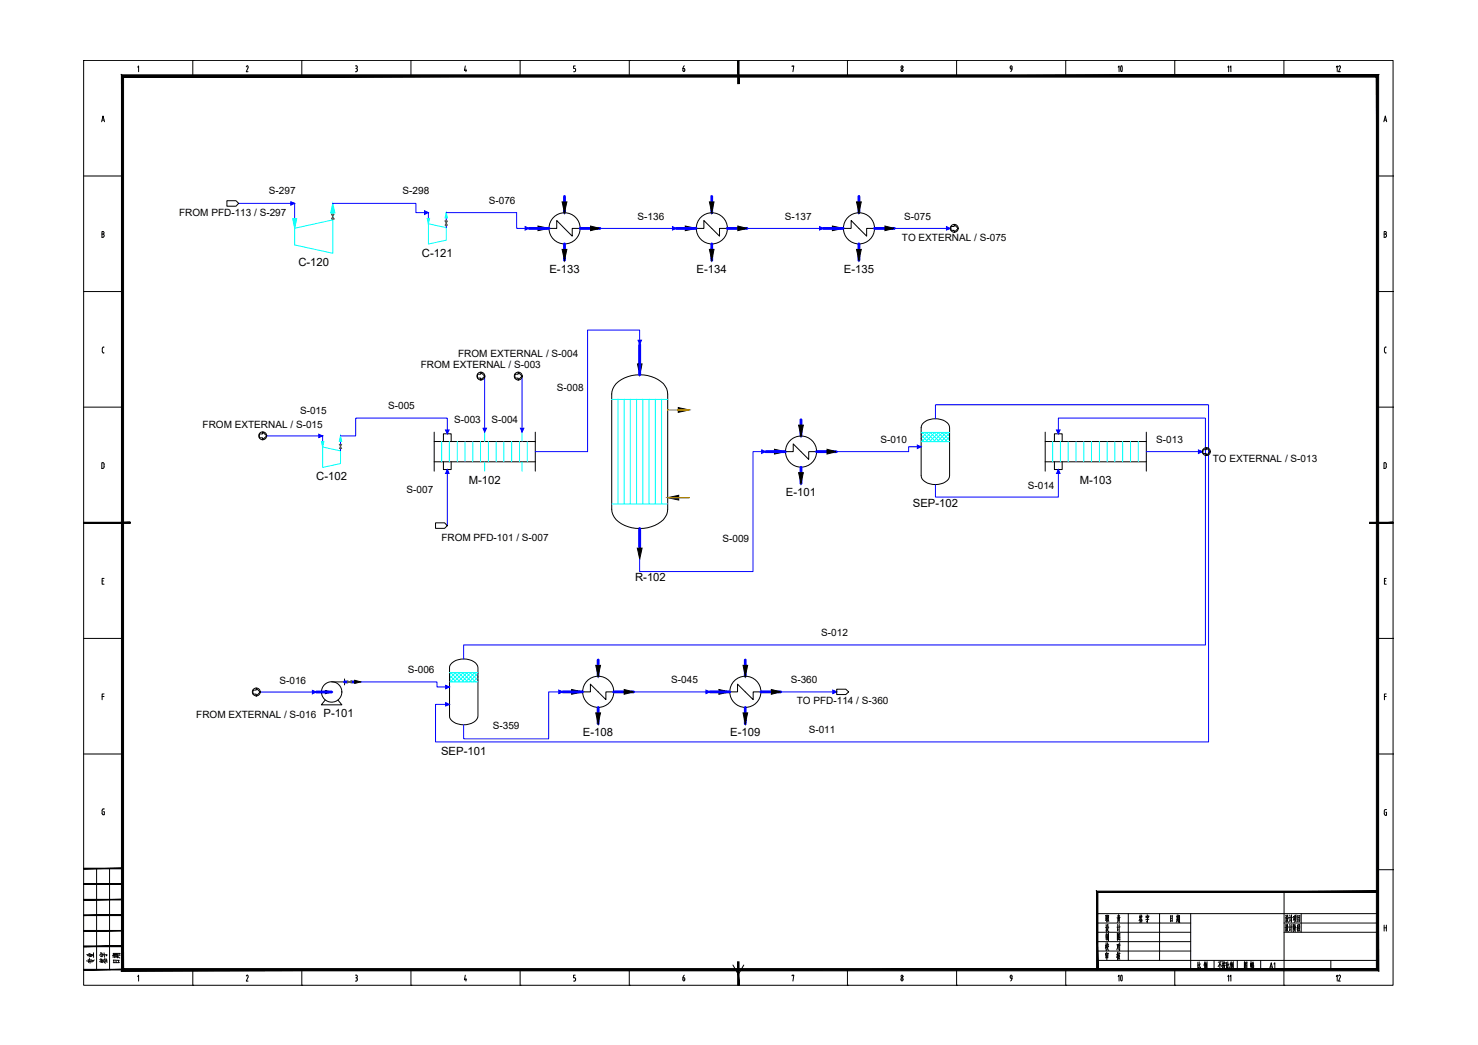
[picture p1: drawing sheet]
<svg xmlns="http://www.w3.org/2000/svg" width="420mm" height="297mm" viewBox="0 0 420 297" stroke-linecap="round" stroke-linejoin="round" font-family="sans-serif">
<g fill="none" stroke="#000" stroke-width=".28">
<path d="M23.8 17.2h372.2v262.9h-372.2zM39.1 19.1l.3-.4v1.7M54.8 17.2h.1M54.8 17.2v4.4M70.3 18.7l.3 .4-.6 1.3h.5M70.3 18.7l-.3 .3M85.8 17.2h.1M85.8 17.2v4.4M101 18.7h.3M101.2 19.5h.1M101.3 18.7l.3 .4-.3 .3M101.3 19.5l.2 .1v.4"/>
<path d="M101.6 20l-.3 .3M116.8 17.2h.1M116.8 17.2v4.4M132.3 18.7l-.3 1.3h.7M132.4 19.6v.8M147.9 17.2h.1M147.9 17.2v4.4M163.4 19.5l.2 .3M163.5 18.7h-.4v.8h.3M163.6 19.8v.2M163.6 20l-.2 .3M178.9 17.2h.1"/>
<path d="M178.9 17.2v4.4M194.1 20l.3 .3 .3-.3M194.4 19.5h-.3v.5M194.4 19.5l.3 .2-.1 .3M194.5 18.7l-.3 .7M209.9 17.2h.1M225.2 18.9v-.2h.5l-.3 1.7M240.9 17.2h.1M240.9 17.2v4.4M256.1 20l.3 .3 .3-.3M271.9 17.2h.1M271.9 17.2v4.4"/>
<path d="M287.7 19.6l-.4 .7M287.7 19.1v.5h-.3M287.7 19.1l-.1-.4a.46 .46 0 0 0-.4 .4 .46 .46 0 0 0 .3 .5M303 17.2h.1M303 17.2v4.4M334 17.2h.1M334 17.2v4.4M365 17.2h.1M365 17.2v4.4M28.9 34.6l.4-1.6 .4 1.6M29 34.1h.6M101 20.4h.3"/>
<path d="M163.1 20.4h.3M256.1 20l.3-.5 .3 .5M393.4 34.6l.4-1.6 .4 1.6M393.5 34.1h.6M23.8 50h11M391.6 50h4.4M396 50h.1M29 65.8l.5 .2v.4l-.2 .1 .3 .5-.1 .4-.5 .1zM29 66.5h.3M393.5 66.5h.3M393.8 65.8h-.3v1.7h.3M393.8 65.8l.3 .4-.3 .3 .4 .5-.4 .4"/>
<path d="M23.8 82.9h11M29.1 99.1v.8M29.1 99.9l.1 .4h.4M29.6 98.7h-.4l-.1 .4M391.6 82.9h4.4M394.1 98.7h-.4l-.1 .4v1l.5 .2M396 82.9h.1M23.8 115.7h11M391.6 115.7h4.4M396 115.7h.1M29.2 131.5h-.3v1.7h.3M29.3 131.5l.3 .5"/>
<path d="M29.6 132v.7M29.6 132.6l-.3 .5M394.1 132v.7M394.1 132.6l-.4 .5M394.1 132l-.2-.4-.5-.1v1.7h.3M396 148.6h.1M29 165.1h.4M29.6 164.4h-.6v1.7h.6M393.6 165.1h.3M394.1 164.4h-.5v1.7h.5M23.8 181.5h11M29 198h.6"/>
<path d="M29.6 197.3h-.6v1.6M391.6 181.5h4.4M393.6 198h.5M394.1 197.3h-.5v1.6M396 181.5h.1M23.8 214.3h11M391.6 214.3h4.4M396 214.3h.1M29.4 230.7h.3v.9l-.5-.1-.2-.4M29.7 229.9l-.6 .3-.1 1M393.5 231.3l.3 .4M393.8 230.1h.4"/>
<path d="M393.8 230.1l-.2 .2-.1 1M393.9 230.9h.3v.9h-.4M27.5 246.9v28.7M31.1 246.9v28.7M311.9 259.7h79.7M320.7 259.7v13.3M326.1 260l.1 .3M329.6 259.7v13.3M338.5 259.7v15.9M365 253.5v26.6M369.9 259.7v5.3M391.6 247.2h4.4"/>
<path d="M396 247.2h.1M39.1 277.6l.3-.4v1.7M54.8 275.6v4.5M70 277.4l.4-.2 .1 .5M70.5 277.8l-.5 1.1h.5M85.8 275.6v4.5M101 277.2h.3M101 278.9h.3M101.2 277.9h.1M101.3 277.2l.3 .3-.3 .4M101.3 277.9l.2 .2v.4M101.6 278.5l-.3 .3"/>
<path d="M116.8 275.6v4.5M132.3 277.2l-.3 1.3h.7M132.4 278.1v.8M147.9 275.6v4.5M163.1 278.9h.3M163.4 277.9l.2 .4M163.5 277.2h-.4v.7h.3M163.6 278.3v.2M163.6 278.5l-.2 .3M178.9 275.6v4.5M194.1 278.5l.3 .3 .3-.3M194.1 277.9v.6"/>
<path d="M194.1 277.9h.3M194.4 277.9l.3 .4M194.5 277.2l-.3 .7M194.6 278.3v.2M208.4 274.3l1.5 2.7 1.5-2.7M225.2 277.4v-.2h.5l-.3 1.7M240.9 275.6v4.5M256.1 278.5l.3-.6 .3 .6M256.1 278.5l.3 .3 .3-.3M271.9 275.6v4.5M287.2 277.5l.3-.3 .2 .3M287.2 277.6l.3 .5"/>
<path d="M287.7 278.1l-.4 .7M287.7 277.6v.5h-.3M303 275.6v4.5M311.9 273h79.7M311.9 262.4h26.6M311.9 265h26.6M311.9 267.7h26.6M311.9 270.3h26.6M324 261.6l.1 .3M324.1 260l-.2 .9M324.1 260.5l.1 .3M324.2 261.5l.1 .4"/>
<path d="M324.3 260.8l.5 .8M324.3 260.7l-.5 1M324.3 260.4l-.3 .1M324.4 261.3h-.4M324.5 260.1l-.2 .6M324.5 260.5l.1 .3M324.5 261.5l-.1 .6M324.6 262l-.6 .2M324.7 260.4l-.3 .1M325.8 260.3v.5M326.2 261v1.2l-.2-.3M326.3 260.8h-.4"/>
<path d="M326.4 260.7l-.2 .4M326.6 260.3l-.1 .5M326.6 260.4l-.8 .1M326.6 261.3l-.9 .1M332.8 260.3v1.7M333.1 261l-.3 .1M333.2 260.3l-.4 .1M333.2 261.7l-.4 .1M333.3 260.3l-.1 1.6M334 275.6v4.5M334.6 260.1v1.3M334.6 261.6l-.2 .5"/>
<path d="M334.8 261.6l.1 .3M334.8 260.8h-.2M334.8 261.1h-.2M334.9 260l-.1 1.4M335 260.4l-.5 .1M335 261.4l-.6 .1M335.1 260.2l-.1 2M335.3 260.7l-.2 .1M335.3 261.2l-.2 .1M335.3 260.2v2l-.1-.2M335.3 260.3h-.2M340.5 273.5v1.7"/>
<path d="M340.8 274.9l-.4 .5M340.8 274.2l-.3 .2M340.9 273.4v1.8l.2 .2h.2v-.5M341.2 274l-.3 .6M342.5 273.8v1.7M342.5 273.3l-.2 1.1M342.6 274.4l.1 .3M342.7 273.7l-.2 .9M342.8 274.1l-.2 1.2M342.8 274.1h-.2M342.9 273.6l-.3 .2M343 273.9v1"/>
<path d="M343.1 273.3v2.1l-.1-.3M345.1 273v2.6M346.8 273.9v1.5M346.9 273.4l-.6 1.4M346.9 274.1l.3 .6M347.2 273.4l-.9 .1M347.6 273.2v2.2l-.1-.2M347.7 274.3l-.3 .3M347.7 273.9l-.3 .1M347.8 273.6v.5M348 273.3l.1 .3M348 273.9l-.1 .9 .4 .6"/>
<path d="M348.1 274.4l-.3 1.1M348.3 273.7l-.5 .1M348.3 273.6l-.1 .4M348.3 274.4l-.5 .1M348.7 273.5v1.7M348.9 274.2l-.2 .1M349 274.9l-.4 .5M349 273.4v1.8l.2 .1h.2v-.5M349.4 274l-.4 .6M349.9 273.7v1.7M350 273.3l-.3 1M350 274.4l.2 .3"/>
<path d="M350.1 274.1l.2-.1-.3 1.3M350.2 273.7l-.2 .9M350.3 273.6l-.3 .1M350.4 273.9v.9M350.6 273.3v2.1l-.2-.3M351.7 273v2.6M353.8 275.3h.6M353.8 273.4v2M354 274.1l.4 .5M354 274.9l.2 .2M354.1 274.6l.1 .2M354.1 273.7l-.2 .6"/>
<path d="M354.2 273.9l-.2 .1M354.3 273.8l-.5 .9M354.5 273.4l-.1 2M354.5 273.5l-.7 .1M355.5 273.8v.9M355.6 273.3v2.1M355.8 273.8l-.1 .8M355.8 273.9l-.3 .1M355.9 274.4v1M356 273.8v.6M356.1 274.5v.8M356.3 274.9h-.3"/>
<path d="M356.3 273.8h-.3M356.3 273.8v.4M356.3 274.2h-.3M356.3 274.5h-.4M356.3 275.3l-.4 .1M356.3 273.5h-.4M356.4 274.4l-.1 1M365 262.4h26.6M365 265h26.6M365.4 262.8l.2 .4M365.5 260.2l.1 .3M365.5 263.5l-.2 .1"/>
<path d="M365.5 263.4v1M365.6 260.8l-.2 .1M365.6 260.8v1M365.7 264.1l-.3 .6M365.7 263.9l.6 .9M365.7 261.5l-.2 .5M365.8 263.2l-.2 .6M365.8 262.9l.2-.1v.6l.3 .1M365.8 262.8v.4M365.8 260.1l-.1 1M365.8 261.3l.5 .8M366 260.1l.1 .7h.2"/>
<path d="M366 260.2h-.2M366 263.7l-.3 .1M366.1 263.6l-.5 1.2M366.1 261.1h-.3M366.2 261l-.6 1.2M366.6 262.8l.1 .4M366.6 260.1l.2 .4M366.7 263.5h-.3M366.7 263.4l-.1 1.1M366.7 260.8h-.2M366.7 260.7v1.2M366.8 264.1l-.2 .5"/>
<path d="M366.8 261.5l-.2 .4M367.1 262.7v2.1M367.1 260v2.2M367.4 263.5l-.6 .1M367.4 260.8l-.6 .1M367.6 262.7v2.1M367.8 260.5v.9M367.8 262.8l-.1 1.3v-.2M367.8 262.9h-.2M367.9 260.5h-.2M368 263.6l-.3 1.2M368 260.5v1.1"/>
<path d="M368 261.3l-.4 .3M368.1 262.9l.4 .8M368.2 262.7l-.4 1M368.2 263.5v1.4M368.2 260.8v1.1l-.3 .3M368.2 260.2v.4M368.2 261.6l.3 .5M368.5 260.6l-.5 .1M368.5 260.5l-.1 1.1M368.5 260.1l-.5 .1M368.8 262.9v1.8M368.9 260.2v1.8"/>
<path d="M369 263.6l-.2 .1M369 263.3h-.2M369 263.9l-.3 .2M369.1 262.8l-.3 .3M369.2 263.9l.4 .8M369.2 263.8l.3-.1-.5 1.1M369.3 262.8l-.1 .9M369.4 262.8l.2 .7M369.4 261.2l-.5 .1M369.4 260.8h-.5M369.4 262.9h-.1M369.5 261.7l-.6 .1"/>
<path d="M369.5 260.3l-.6 .1M369.5 260.2v1.8M378.3 273v2.6M393.5 263v1.7M393.5 263.7h.6M394.1 263v1.7M54.8 280.1h.1M85.8 280.1h.1M116.8 280.1h.1M147.9 280.1h.1M178.9 280.1h.1M209.9 280.1h.1"/>
<path d="M240.9 280.1h.1M271.9 280.1h.1M303 280.1h.1M334 280.1h.1M365 280.1h.1"/>
<circle cx="256.4" cy="19.1" r=".32"/>
<circle cx="256.4" cy="277.5" r=".32"/>
</g>
<g fill="#000" stroke="#000" stroke-width=".28">
<path d="M209.7 17.2l.4 6.6v-6.6zM209.7 17.2l.4 6.6h-.4z"/>
<path d="M34.5 21.3l.6 254v-253.4zM34.5 21.3l.6 254-.6 .7zM35.1 275.3l-.6 .7 356.8-.7zM34.5 276l356.8-.7 .6 .7zM391.3 21.9v253.4l.6 .7zM391.3 21.9l.6-.6v254.7zM35.1 21.9h356.2l.6-.6zM34.5 21.3h357.4l-356.8 .6z"/>
<path d="M23.8 148.4v.4l13.2-.4zM23.8 148.8l13.2-.4v.4z"/>
<path d="M389.4 148.8h6.6v-.4zM389.4 148.4h6.6l-6.6 .4z"/>
<path d="M23.8 255.8h11v-.2zM23.8 255.6h11l-11 .2z"/>
<path d="M23.8 251.4h11v-.2zM23.8 251.2h11l-11 .2z"/>
<path d="M23.8 247h11v-.2zM23.8 246.8h11l-11 .2z"/>
<path d="M312.1 253.7h79.5v-.4zM311.7 253.3h79.9l-79.5 .4zM311.7 253.3l.4 22.3v-21.9zM311.7 253.3l.4 22.3h-.4z"/>
<path d="M23.8 275.7h11v-.2zM23.8 275.5h11l-11 .2z"/>
<path d="M23.8 269.1h11v-.2zM23.8 268.9h11l-11 .2z"/>
<path d="M23.8 264.7h11v-.2zM23.8 264.5h11l-11 .2z"/>
<path d="M23.8 260.3h11v-.3zM23.8 260h11l-11 .3z"/>
<path d="M209.7 273.4v6.7h.4zM209.7 273.4h.4v6.7z"/>
</g>
<g fill="none" stroke="#0ff" stroke-width=".28">
<path d="M173.9 113.5h15.9M175.7 113.5v29.7M177.4 113.5v29.7M179.2 113.5v29.7M181 113.5v29.7M182.7 113.5v29.7M184.5 113.5v29.7M186.3 113.5v29.7M188.1 113.5v29.7M125.5 125.5v5.8M127.7 125.5v5.8M130 125.5v5.8"/>
<path d="M132.2 125.5v5.8M134.4 125.5v5.8M136.6 125.5v5.8M138.8 125.5v5.8M141 125.5v5.8M143.2 125.5v5.8M145.4 125.5v5.8M147.7 125.5v5.8M149.9 125.5v5.8M261.9 124.7l.8 .8M261.9 123.6l1.9 1.9M261.9 122.9h8"/>
<path d="M261.9 125.5h8M262.2 122.9l2.7 2.6M262.5 122.9l-.6 .6M263.3 122.9l2.7 2.6M263.6 122.9l-1.7 1.7M264.4 122.9l2.7 2.6M264.7 122.9l-2.7 2.6M265.5 122.9l2.7 2.6M265.8 122.9l-2.7 2.6M266.6 122.9l2.7 2.6M266.9 122.9l-2.7 2.6M267.7 122.9l2.2 2.2"/>
<path d="M268 122.9l-2.7 2.6M268.8 122.9l1.1 1.1M269 122.9l-2.6 2.6M269.9 123.1l-2.4 2.4M269.9 124.2l-1.3 1.3M269.9 125.3l-.2 .2M269.9 122.9v.1M299.2 125.5v5.8M301.4 125.5v5.8M303.6 125.5v5.8M305.9 125.5v5.8M308.1 125.5v5.8"/>
<path d="M310.3 125.5v5.8M312.5 125.5v5.8M314.7 125.5v5.8M316.9 125.5v5.8M319.1 125.5v5.8M321.4 125.5v5.8M323.6 125.5v5.8M173.9 143.2h15.9M127.8 193l.8 .8M127.8 191.9l1.9 1.9M127.8 191.2h8.1M127.8 193.8h8.1"/>
<path d="M128.2 191.2l2.6 2.6M128.4 191.2l-.6 .6M129.3 191.2l2.6 2.6M129.5 191.2l-1.7 1.7M130.4 191.2l2.6 2.6M130.6 191.2l-2.6 2.6M131.5 191.2l2.6 2.6M131.6 191.2l-2.5 2.6M132.6 191.2l2.6 2.6M132.7 191.2l-2.5 2.6M133.7 191.2l2.2 2.2M133.8 191.2l-2.5 2.6"/>
<path d="M134.7 191.2l1.2 1.1M134.9 191.2l-2.5 2.6M135.8 191.2h.1M135.9 191.4l-2.5 2.4M135.9 192.5l-1.4 1.3M135.9 193.6l-.3 .2"/>
</g>
<g fill="none" stroke="#000" stroke-width=".28">
<path d="M156.1 64.9h2.2v-2.2l4.4 4.4v-2.2h2.2M197.9 64.9h2.2v-2.2l4.4 4.4v-2.2h2.2M239.7 64.9h2.3v-2.2l4.4 4.4v-2.2h2.2M175.2 109a10.3 10.3 0 0 1 13.4 0 4.3 4.3 0 0 1 1.2 3v32.8a5.6 5.6 0 0 1-4.6 4.9 9.7 9.7 0 0 1-10.6-2.7l-.6-1.5-.1-.7v-32.8a4.6 4.6 0 0 1 1.3-3zM123.4 131.3h28.8M123.4 122.8v11.1M123.4 125.5h28.8M126.1 125.5v-2.2h2.2v2.2M126.1 131.3v2.2h2.2v-2.2M152.2 122.8v11.1M223.3 128.4h2.2v-2.2l4.4 4.4v-2.2h2.2M262.5 120.2a5.4 5.4 0 0 1 7.1 .4l.3 1v13.6a3.6 3.6 0 0 1-4 2.5 3.6 3.6 0 0 1-4-2.5v-13.6l.3-1z"/>
<path d="M297.1 131.3h28.8M297.1 125.5h28.8M297.1 122.8v11.1M299.7 125.5v-2.2h2.2v2.2M299.7 131.3v2.2h2.2v-2.2M325.9 122.8v11.1M92.4 199l-1.1 1.3h5.9l-1.1-1.3M94.3 193.8h3.6M97.9 193v1.7M128.5 188.5a5.3 5.3 0 0 1 7 .4l.4 1v13.6a3.6 3.6 0 0 1-4.1 2.5 3.6 3.6 0 0 1-4-2.5v-13.6v-.6zM165.6 196.7h2.2v-2.2l4.4 4.4v-2.2h2.2M207.5 196.7h2.2v-2.2l4.4 4.4v-2.2h2.2"/>
<circle cx="160.5" cy="64.9" r="4.4"/>
<circle cx="202.4" cy="64.9" r="4.4"/>
<circle cx="244.2" cy="64.9" r="4.4"/>
<circle cx="227.7" cy="128.4" r="4.4"/>
<circle cx="94.3" cy="196.7" r="2.9"/>
<circle cx="170.1" cy="196.6" r="4.4"/>
<circle cx="211.9" cy="196.6" r="4.4"/>
</g>
<g fill="none" stroke="#00f" stroke-width=".8">
<path d="M160.5 55.8v4.7M202.3 55.8v4.7M244.2 55.8v4.7M150.4 64.9h5.7M160.5 69.3v4.7M164.9 64.9h5.6M192.3 64.9h5.6M202.3 69.3v4.7M206.7 64.9h5.7M234.1 64.9h5.6M244.2 69.3v4.7M248.6 64.9h5.6"/>
<path d="M181.8 97.9v8.6M227.7 119.3v4.6M217.6 128.4h5.7M227.7 132.8v4.6M232.1 128.4h5.7M181.8 150.2v5.6M89.9 196.7h4.4M97.9 193.8h.9M99.9 193.8h.9M160 196.7h5.6M170 187.6v4.6M174.4 196.7h5.7"/>
<path d="M201.8 196.7h5.7M211.9 187.6v4.6M216.3 196.7h5.6M170 201.1v4.6M211.9 201.1v4.6"/>
</g>
<g fill="#000" stroke="#000" stroke-width=".28">
<path d="M152.9 64.2l3.2 .7-3.2 .7zM159.8 57.4h1.3l-.6 3.1zM159.8 70.9h1.3l-.6 3.1zM167.9 64.2l2.6 .7-2.6 .7zM194.8 64.2l3.1 .7-3.1 .7zM201.7 57.4h1.3l-.7 3.1zM201.7 70.9h1.3l-.7 3.1zM209.7 64.2l2.7 .7-2.7 .7zM236.6 64.2l3.1 .7-3.1 .7zM243.5 57.4h1.3l-.6 3.1zM243.5 70.9h1.3l-.6 3.1zM251.6 64.2l2.6 .7-2.6 .7z"/>
<path d="M181.2 103.4h1.3l-.7 3.1zM192.8 115.9l3.1 .6-3.1 .7zM220.2 127.7l3.1 .7-3.1 .7zM227 120.8h1.4l-.7 3.1zM227 134.4h1.4l-.7 3zM235.1 127.7l2.7 .7-2.7 .7zM181.2 155.8h1.3l-.7 3.1zM189.8 141.5l3.1-.7v1.3zM92.5 196.3l1.8 .4-1.8 .5zM100.8 193.4l1.8 .4-1.8 .5zM162.5 196l3.1 .7-3.1 .6zM169.4 189.1h1.3l-.7 3.1z"/>
<path d="M177.4 196l2.7 .7-2.7 .6zM204.4 196l3.1 .7-3.1 .6zM211.2 189.1h1.3l-.6 3.1zM219.3 196l2.6 .7-2.6 .6zM169.4 202.6h1.3l-.7 3.1zM211.2 202.6h1.3l-.6 3.1z"/>
</g>
<path d="M98.8 193.5v.6l1.1-.6v.6zM99.3 193.8h.1" fill="none" stroke="#0f0" stroke-width=".28"/>
<!-- layer: EQUIPMENT -->
<path d="M83.8 64.9l10.8-2.4v9.5l-10.8-2.4zM94.6 61.5v.1M121.8 63.6l5.1 1.1v3.6l-5.1 1.1zM121.8 62.1v1.5M91.7 127.1l5.1 1.1v3.6l-5.1 1.1zM91.7 125.5v1.6M137.8 122.8v2.7M137.8 131.3v2.6M148.4 122.8v2.7M148.4 131.3v2.6" fill="none" stroke="#0ff" stroke-width=".28"/>
<path d="M83.8 57.8v7.1M94.6 60.5v.4M94.6 62.3v.2M121.8 60.4v1.7M126.9 60.4v2.4M126.9 64v.7M91.7 123.9v1.6M96.8 123.9v2.4M96.8 127.5v.7" fill="none" stroke="#00f" stroke-width=".28"/>
<path d="M94.2 60.9l.8 1.4h-.8l.8-1.4zM126.5 62.8h.7l-.7 1.2h.7zM96.5 126.3h.6l-.6 1.2h.6z" fill="none" stroke="#0f0" stroke-width=".28"/>
<g fill="#0ff" stroke="#0ff" stroke-width=".28">
<path d="M91.4 125.5h.7l-.4 1.6z"/>
<path d="M96.8 123.9l.3 1.5h-.6z"/>
<path d="M121.4 62.1h.7l-.3 1.5z"/>
<path d="M126.9 60.4l.3 1.6h-.7z"/>
<path d="M83.2 62.2h1.2l-.6 2.7z"/>
<path d="M94.6 57.8l.6 2.7h-1.2z"/>
</g>
<path d="M189.8 116.5h6.1M189.8 141.5h6.1h-3" fill="none" stroke="#ffbf00" stroke-width=".38"/>
<!-- layer: STREAM -->
<g fill="none" stroke="#00f" stroke-width=".28">
<path d="M67.8 57.8h16M94.6 57.8h23.6v2.6h3.6M126.9 60.4h20v4.5h3.5M170.5 64.9h21.8M212.4 64.9h21.7M254.2 64.9h16M181.8 97.9v-4.1h-14.8v34.6h-14.8M137.8 106.9v15.9M148.4 106.9v15.9M265.9 119v-4h77.7v95.9h-219.8v-10.7h4M75.8 123.9h15.9M127.2 123.3v-4.4h-26.1v5h-4.3"/>
<path d="M127.2 133.5v15.9M217.6 128.4h-3.5v34.1h-32.3v-3.6M261.9 127h-3.6v1.4h-20.5M300.8 123.3v-4.4h41.9v64.4h-210.9v4M300.8 133.5v7.8h-34.9v-3.6M325.9 128.4h15.9M73.9 196.7h16M102.6 193.8h21.6v1.5h3.6M160 196.7h-4v13.3h-24.2v-4M180.1 196.7h21.7M221.9 196.7h16"/>
</g>
<!-- layer: STREAM_ARROW -->
<g fill="#00f" stroke="#00f" stroke-width=".28">
<path d="M137.3 121.7h1l-.5 1.1z"/>
<path d="M147.9 121.7h1l-.5 1.1z"/>
<path d="M126.6 122.2h1.1l-.5 1.1z"/>
<path d="M126.7 194.8l1.1 .5-1.1 .5z"/>
<path d="M127.2 133.5l.5 1.1h-1.1z"/>
<path d="M181.4 96.7h1l-.6 1.2z"/>
<path d="M216.5 127.9l1.1 .5-1.1 .5z"/>
<path d="M260.8 126.5l1.1 .5-1.1 .5z"/>
<path d="M126.7 199.7l1.1 .5-1.1 .5z"/>
<path d="M300.3 122.2h1.1l-.6 1.1z"/>
<path d="M340.7 127.9l1.1 .5-1.1 .5z"/>
<path d="M300.8 133.5l.6 1.1h-1.1z"/>
<path d="M90.6 123.4l1.1 .5-1.1 .5z"/>
<path d="M88.8 196.2l1.1 .5-1.1 .5z"/>
<path d="M200.7 196.2l1.1 .5-1.1 .5z"/>
<path d="M269.1 64.4l1.1 .5-1.1 .5z"/>
<path d="M149.3 64.4l1.1 .5-1.1 .5z"/>
<path d="M191.2 64.4l1.1 .5-1.1 .5z"/>
<path d="M233 64.4l1.1 .5-1.1 .5z"/>
<path d="M82.7 57.3l1.1 .5-1.1 .5z"/>
<path d="M120.7 59.9l1.1 .5-1.1 .5z"/>
<path d="M158.9 196.2l1.1 .5-1.1 .5z"/>
<path d="M236.8 196.2l1.1 .5-1.1 .5z"/>
</g>
<!-- layer: CONNECTOR -->
<g fill="none" stroke="#000" stroke-width=".28">
<path d="M64.5 57.1h2.6l.7 .7-.7 .8h-2.6zM270.3 64.4h1v-.6l1.1 1.1-1.1 1.1v-.5h-1zM135.7 106.4h1v-.6l1.1 1.1-1.1 1.1v-.5h-1zM146.4 106.4h.9v-.6l1.1 1.1-1.1 1.1v-.5h-.9zM73.7 123.3h1v-.5l1.1 1.1-1.1 1.1v-.6h-1zM342 127.8h.9v-.5l1.1 1.1-1.1 1.1v-.6h-.9zM123.8 148.6h2.6l.8 .8-.8 .8h-2.6zM71.9 196.2h.9v-.6l1.1 1.1-1.1 1.2v-.6h-.9zM237.9 195.9h2.5l.8 .8-.8 .7h-2.5z"/>
<circle cx="271.3" cy="64.9" r="1.12"/>
<circle cx="136.7" cy="106.9" r="1.12"/>
<circle cx="147.3" cy="106.9" r="1.12"/>
<circle cx="74.7" cy="123.9" r="1.12"/>
<circle cx="342.9" cy="128.4" r="1.12"/>
<circle cx="72.9" cy="196.7" r="1.12"/>
</g>
<g font-size="6.6">
<text x="315.7" y="22.2">10</text>
<text x="315.7" y="280.8">10</text>
</g>
<g font-size="5.3">
<text x="312.9" y="266">设 计</text>
<text x="27.5" y="275.2" transform="rotate(-90 27.5 275.2)">专业</text>
<text x="31.4" y="275.2" transform="rotate(-90 31.4 275.2)">签字</text>
<text x="34.9" y="274.8" transform="rotate(-90 34.9 274.8)">日期</text>
<text x="312.9" y="271.3">校 对</text>
</g>
<g font-size="4.4">
<text x="382.1" y="21.5" transform="rotate(-90 382.1 21.5)">12</text>
<text x="363.4" y="276.6" transform="rotate(-90 363.4 276.6)">A1</text>
<text x="382.1" y="280.1" transform="rotate(-90 382.1 280.1)">12</text>
</g>
<g font-size="3.5">
<text x="350.7" y="21.5" transform="rotate(-90 350.7 21.5)">11</text>
<text x="350.7" y="280.1" transform="rotate(-90 350.7 280.1)">11</text>
</g>
<g font-size="3.2">
<text x="84.8" y="75.6">C-120</text>
<text x="120" y="72.9">C-121</text>
<text x="156.2" y="77.5">E-133</text>
<text x="198" y="77.5">E-134</text>
<text x="239.9" y="77.5">E-135</text>
<text x="89.9" y="136.4">C-102</text>
<text x="133.3" y="137.4">M-102</text>
<text x="306.9" y="137.4">M-103</text>
<text x="223.4" y="141">E-101</text>
<text x="259.5" y="144">SEP-102</text>
<text x="180.5" y="165.2">R-102</text>
<text x="165.7" y="209.3">E-108</text>
<text x="207.6" y="209.3">E-109</text>
<text x="125.4" y="214.5">SEP-101</text>
</g>
<g font-size="2.8">
<text x="76.4" y="55.2">S-297</text>
<text x="114.5" y="55.2">S-298</text>
<text x="139" y="58">S-076</text>
<text x="50.9" y="61.4">FROM PFD-113 / S-297</text>
<text x="181.3" y="62.5">S-136</text>
<text x="223.1" y="62.5">S-137</text>
<text x="257.1" y="62.5">S-075</text>
<text x="256.4" y="68.4">TO EXTERNAL / S-075</text>
<text x="130.2" y="101.6">FROM EXTERNAL / S-004</text>
<text x="119.6" y="104.7">FROM EXTERNAL / S-003</text>
<text x="158.3" y="111.1">S-008</text>
<text x="85.3" y="117.7">S-015</text>
<text x="110.3" y="116.2">S-005</text>
<text x="57.6" y="121.7">FROM EXTERNAL / S-015</text>
<text x="129.1" y="120.2">S-003</text>
<text x="139.7" y="120.2">S-004</text>
<text x="250.3" y="125.9">S-010</text>
<text x="328.7" y="125.9">S-013</text>
<text x="344.7" y="131.3">TO EXTERNAL / S-013</text>
<text x="115.6" y="140.1">S-007</text>
<text x="292.2" y="139.1">S-014</text>
<text x="125.5" y="153.7">FROM PFD-101 / S-007</text>
<text x="205.4" y="154">S-009</text>
<text x="233.5" y="180.7">S-012</text>
<text x="115.9" y="191.4">S-006</text>
<text x="79.4" y="194.3">S-016</text>
<text x="190.8" y="194.3">S-045</text>
<text x="224.8" y="194.3">S-360</text>
<text x="226.5" y="200.2">TO PFD-114 / S-360</text>
<text x="55.8" y="204.1">FROM EXTERNAL / S-016 P-101</text>
<text x="140.1" y="207.3">S-359</text>
<text x="229.9" y="208.2">S-011</text>
</g>
</svg>
